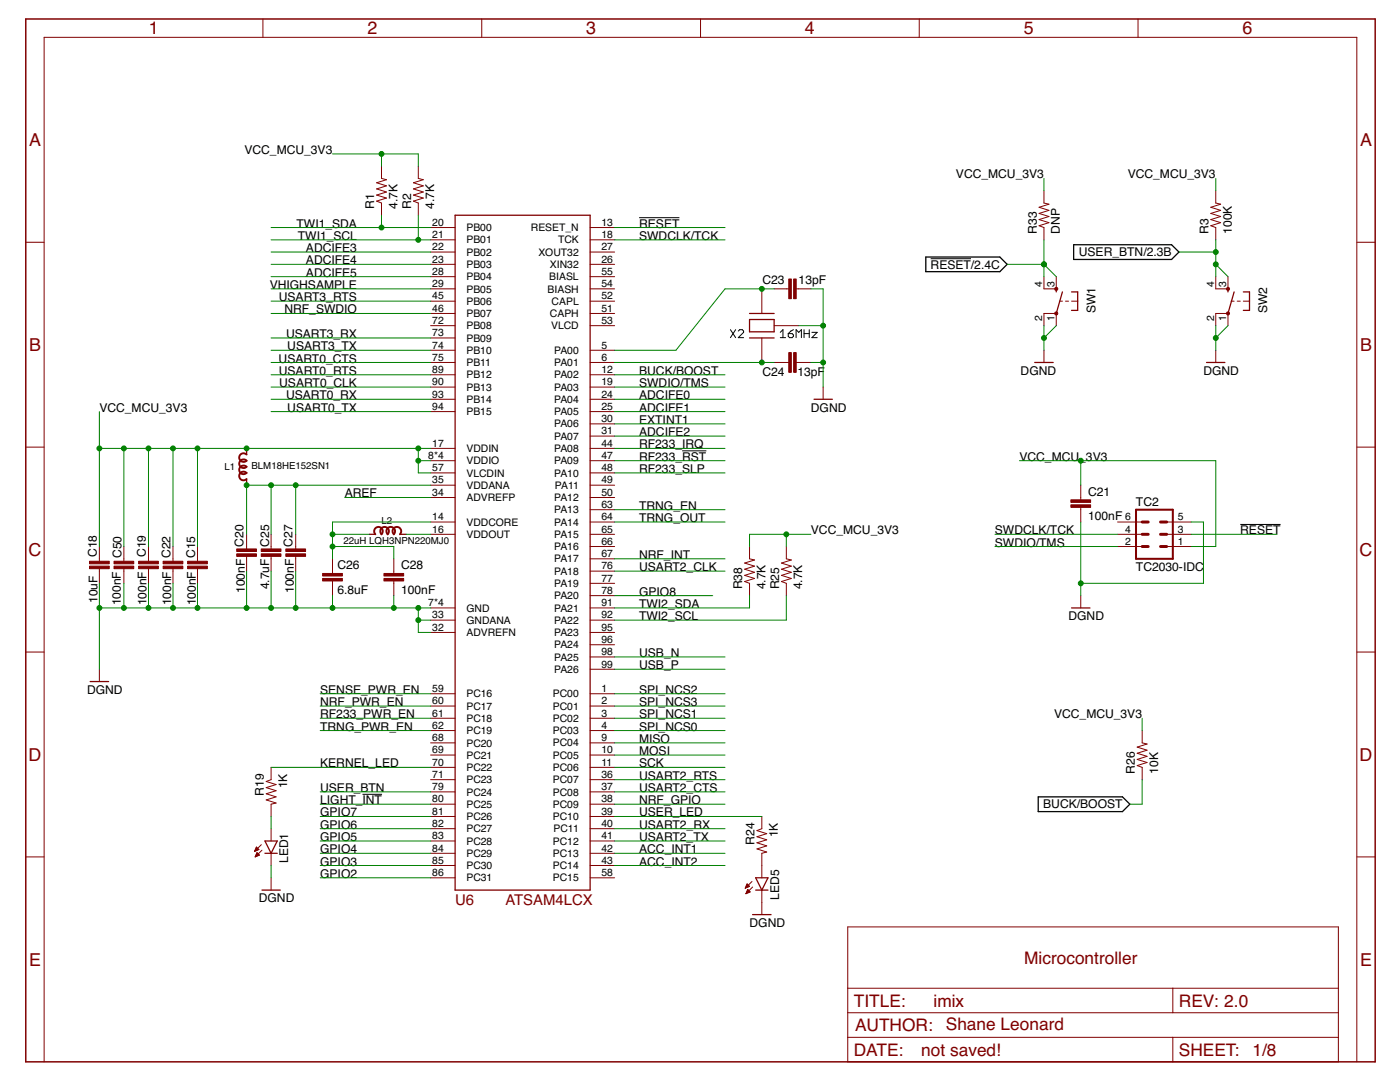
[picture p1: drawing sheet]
<svg xmlns="http://www.w3.org/2000/svg" width="279mm" height="216mm" viewBox="0 0 279 216" stroke-linecap="round" stroke-linejoin="round" font-family="sans-serif">
<g fill="none" stroke="#000" stroke-width=".2">
<path d="M127.6 43.4h8M185.7 51.6h8.1M145.8 65.8l1 1.6M146.8 65.8l-1 1.6M147.3 66.1l.3-.3h.5l.3 .3v.2l-1.1 1.1h1.1M155.7 67.4h1.1M155.7 66.3l.6-.5v1.6M157.3 66.6h.8l.2 .2v.3l-.2 .3h-.5l-.3-.3zM158.3 65.8l-1 .8M158.9 67.4v-1.6l.5 .5 .5-.5v1.6M160.5 66.6h1M160.5 65.8v1.6"/>
<path d="M161.5 65.8v1.6M162 66.3h1.1l-1.1 1.1h1.1M136.1 90h4.9M247.5 104.6h8.1M72.3 158.5h3.9"/>
</g>
<path d="M184.8 51.3h14.7l1.5 1.4-1.5 1.5h-14.7zM214.3 48.8h19.5l1.5 1.5-1.5 1.5h-19.5zM207.2 159h16.8l1.5 1.5-1.5 1.4h-16.8z" fill="none" stroke="#000" stroke-width=".25"/>
<path d="M49.2 90.7a.87 .87 0 0 0-1.2 0 .87 .87 0 0 0 0 1.2 .87 .87 0 0 0 1.2 0 .86 .86 0 0 0-1.2 0 .86 .86 0 0 0 0 1.2 .86 .86 0 0 0 1.2 0 .87 .87 0 0 0-1.2 0 .87 .87 0 0 0 0 1.3 .87 .87 0 0 0 1.2 0 .87 .87 0 0 0-1.2 0 .87 .87 0 0 0 0 1.2 .87 .87 0 0 0 1.2 0M74.9 106.6a.87 .87 0 0 1 0-1.2 .87 .87 0 0 1 1.2 0 .87 .87 0 0 1 0 1.2 .87 .87 0 0 1 0-1.2 .87 .87 0 0 1 1.3 0 .87 .87 0 0 1 0 1.2 .87 .87 0 0 1 0-1.2 .87 .87 0 0 1 1.2 0 .87 .87 0 0 1 0 1.2 .87 .87 0 0 1 0-1.2 .87 .87 0 0 1 1.2 0 .87 .87 0 0 1 0 1.2" fill="none" stroke="#800000" stroke-width=".38"/>
<g fill="none" stroke="#800000" stroke-width=".25">
<path d="M90.8 42.9h27v134.7h-27zM210.8 57.6v.7M212 58.3l-1.2 4.2M213.8 58.3h1.3v3.6h-1.3M245.1 57.6v.7M246.3 58.3l-1.2 4.2M248.1 58.3h1.3v3.6h-1.3M149.6 67.4h4.9M149.6 63.8h4.9v2.4h-4.9zM149.6 62.5h4.9M162.5 79.7h3.6M206.5 72.3h3.7"/>
<path d="M240.8 72.3h3.7M49.2 89.5v1.2M49.2 95.6v1.2M73.7 106.6h1.2M79.8 106.6h1.2M18 136h3.7M213.8 121.3h3.7M52.3 177.6h3.6M52.9 167.8h2.4l-1.2 2.5zM52.9 170.3h2.4M150.8 175.2h2.5l-1.3 2.4zM150.8 177.6h2.5"/>
<path d="M150.2 182.5h3.7"/>
</g>
<g fill="#800000" stroke="#800000" stroke-width=".2">
<path d="M37.4 112h4v.5h-4z"/>
<path d="M37.4 113h4v.5h-4z"/>
<path d="M47.2 110.5h4v.5h-4z"/>
<path d="M47.2 109.5h4v.5h-4z"/>
<path d="M17.9 112h3.9v.5h-3.9z"/>
<path d="M17.9 113h3.9v.5h-3.9z"/>
<path d="M76.6 115.4h4v.5h-4z"/>
<path d="M76.6 114.4h4v.5h-4z"/>
<path d="M64.4 115.4h3.9v.5h-3.9z"/>
<path d="M64.4 114.4h3.9v.5h-3.9z"/>
<path d="M52.1 110.5h4v.5h-4z"/>
<path d="M52.1 109.5h4v.5h-4z"/>
<path d="M57 110.5h4v.5h-4z"/>
<path d="M57 109.5h4v.5h-4z"/>
<path d="M158.4 55.7h.5v3.9h-.5z"/>
<path d="M157.4 55.7h.5v3.9h-.5z"/>
<path d="M158.4 70.4h.5v3.9h-.5z"/>
<path d="M157.4 70.4h.5v3.9h-.5z"/>
<path d="M32.6 112h3.9v.5h-3.9z"/>
<path d="M32.6 113h3.9v.5h-3.9z"/>
<path d="M27.7 112h3.9v.5h-3.9z"/>
<path d="M27.7 113h3.9v.5h-3.9z"/>
<path d="M22.8 112h3.9v.5h-3.9z"/>
<path d="M22.8 113h3.9v.5h-3.9z"/>
<path d="M213.7 100.7h4v.5h-4z"/>
<path d="M213.7 99.7h4v.5h-4z"/>
</g>
<g fill="none" stroke="#800000" stroke-width=".2">
<path d="M52.5 3.8v3.7M96.1 3.8v3.7M139.8 3.8v3.7M183.5 3.8v3.7M227.1 3.8v3.7M76.1 33.2v2.4l1 .3-1.9 .6 1.9 .6-1.9 .6 1.9 .6-1.9 .6 1.9 .6-1.9 .6 .9 .4v2.4M83.5 33.2v2.4l1 .3-2 .6 2 .6-2 .6 2 .6-2 .6 2 .6-2 .6 1 .4v2.4M208.3 38.1v2.4l1 .2-1.9 .7 1.9 .6-1.9 .6 1.9 .6-1.9 .6 1.9 .6-1.9 .6 .9 .4v2.5M242.6 38.1v2.4l1 .2-2 .7 2 .6-2 .6 2 .6-2 .6 2 .6-2 .6 1 .4v2.5M5.1 48.3h3.7M85.9 57.6h4.9M85.9 55.2h4.9"/>
<path d="M85.9 45.4h4.9M85.9 47.9h4.9M85.9 50.3h4.9M85.9 52.7h4.9M117.8 57.6h4.9M117.8 55.2h4.9M117.8 45.4h4.9M117.8 47.9h4.9M117.8 50.3h4.9M117.8 52.7h4.9M152 57.6v4.9M154.5 57.6h2.9"/>
<path d="M158.9 57.6h2.9M208.3 55.2v2.4h2.5v-2.4M242.6 55.2v2.4h2.5v-2.4M270.8 48.3h3.6M85.9 72.3h4.9M85.9 60.1h4.9M85.9 62.5h4.9M85.9 65h4.9M85.9 69.9h4.9M85.9 74.8h4.9M85.9 77.2h4.9M85.9 79.7h4.9"/>
<path d="M85.9 67.4h4.9M117.8 72.3h4.9M117.8 60.1h4.9M117.8 62.5h4.9M117.8 65h4.9M117.8 69.9h4.9M117.8 74.8h4.9M117.8 77.2h4.9M117.8 79.7h4.9M152 67.4v4.9M154.5 72.3h2.9M154.5 65h4.9"/>
<path d="M158.9 72.3h2.9M164.3 77.2v2.5M208.3 65v-2.5h2.5v2.5M208.3 69.9v2.4M211.4 60.1h.6M212.6 60.1h.7M213.8 60.1h1.3M242.6 65v-2.5h2.5v2.5M242.6 69.9v2.4M245.7 60.1h.6M246.9 60.1h.6M248.1 60.1h1.3"/>
<path d="M5.1 89.2h3.7M85.9 99.3h4.9M85.9 82.1h4.9M85.9 89.5h4.9M85.9 91.9h4.9M85.9 94.4h4.9M85.9 96.8h4.9M117.8 99.3h4.9M117.8 82.1h4.9M117.8 84.6h4.9M117.8 87h4.9M117.8 89.5h4.9"/>
<path d="M117.8 91.9h4.9M117.8 94.4h4.9M117.8 96.8h4.9M215.7 96.8v3M270.8 89.2h3.6M19.8 109.1v2.9M19.8 113.5v2.9M24.7 109.1v2.9M24.7 113.5v2.9M29.6 109.1v2.9M29.6 113.5v2.9M34.5 109.1v2.9"/>
<path d="M34.5 113.5v2.9M39.4 109.1v2.9M39.4 113.5v2.9M49.2 106.6v2.9M49.2 111v3M54.1 106.6v2.9M54.1 111v3M59 106.6v2.9M59 111v3M66.4 111.5v2.9M66.4 115.9v3M78.6 111.5v2.9"/>
<path d="M78.6 115.9v3M85.9 104.2h4.9M85.9 106.6h4.9M117.8 101.7h4.9M117.8 104.2h4.9M117.8 106.6h4.9M117.8 109.1h4.9M117.8 111.5h4.9M117.8 114h4.9M117.8 116.4h4.9M117.8 118.9h4.9M149.6 109.1v2.4l1 .2-2 .7 2 .6-2 .6 2 .6-2 .6 2 .6-2 .6 1 .4v2.5"/>
<path d="M156.9 109.1v2.4l1 .2-1.9 .7 1.9 .6-1.9 .6 1.9 .6-1.9 .6 1.9 .6-1.9 .6 .9 .4v2.5M215.7 101.2v3M215.7 118.9v2.4M223 104.2h4.9M223 106.6h4.9M223 109.1h4.9M232.8 104.2h4.9M232.8 106.6h4.9M232.8 109.1h4.9M5.1 130.1h3.7M19.8 133.5v2.5M85.9 126.2h4.9"/>
<path d="M85.9 121.3h4.9M85.9 123.7h4.9M85.9 138.4h4.9M117.8 126.2h4.9M117.8 121.3h4.9M117.8 123.7h4.9M117.8 128.7h4.9M117.8 131.1h4.9M117.8 133.5h4.9M117.8 138.4h4.9M270.8 130.1h3.6M54.1 153.1v2.5l-1 .3 2 .6-2 .7 2 .6-2 .6 2 .6-2 .6 2 .6-1 .3v2.4"/>
<path d="M85.9 140.9h4.9M85.9 143.3h4.9M85.9 145.8h4.9M85.9 148.2h4.9M85.9 150.7h4.9M85.9 153.1h4.9M85.9 155.6h4.9M85.9 158h4.9M117.8 140.9h4.9M117.8 143.3h4.9M117.8 145.8h4.9M117.8 148.2h4.9"/>
<path d="M117.8 150.7h4.9M117.8 153.1h4.9M117.8 155.6h4.9M117.8 158h4.9M227.9 145.8v2.4l1 .3-2 .6 2 .6-2 .6 2 .6-2 .6 2 .6-2 .7 1 .3v2.5M5.1 171h3.7M50.8 169.8h.1M50.9 169.7h.3M50.9 169.6h.5M51 169.5h.6M51 170.9h.2M51 169.4h.5"/>
<path d="M51 170.8h.4M51.1 169.3h.3M51.1 170.7h.6M51.1 169.2h.2M51.1 170.5h.6M51.2 169h.1M51.2 170.4h.4M51.2 169l-.4 .9M51.2 169l.5 .5-.9 .4M51.2 170.3h.3M51.3 170.2h.1M51.3 170.1l.5 .5-.9 .4z"/>
<path d="M52.2 168.6l-1.4 1.3M52.3 169.7l-1.4 1.3M54.1 165.4v2.4M54.1 170.3v2.4M54.1 175.2v2.4M85.9 160.5h4.9M85.9 162.9h4.9M85.9 165.4h4.9M85.9 167.8h4.9M85.9 170.3h4.9M85.9 172.7h4.9M85.9 175.2h4.9"/>
<path d="M117.8 160.5h4.9M117.8 162.9h4.9M117.8 165.4h4.9M117.8 167.8h4.9M117.8 170.3h4.9M117.8 172.7h4.9M117.8 175.2h4.9M148.7 177.2h.1M148.8 177.1h.2M148.8 177h.5M148.9 176.9h.7M148.9 178.3h.2"/>
<path d="M148.9 176.8h.6M148.9 178.1h.4M149 176.6h.4M149 178h.6M149 176.5h.2M149 177.9h.6M149.1 176.4h.1M149.1 177.8h.4M149.1 177.7h.3M149.2 177.6h.1M149.2 177.5l.5 .5-.8 .3zM149.6 176.9l-.5-.5-.4 .8"/>
<path d="M149.6 176.9l-.9 .3M150.1 175.9l-1.4 1.3M150.2 177l-1.3 1.3M152 162.9v2.5l-.9 .3 1.9 .6-1.9 .7 1.9 .6-1.9 .6 1.9 .6-1.9 .6 1.9 .6-1 .3v4.9M152 177.6v4.9M270.8 171h3.6M169.2 185h97.9v26.9h-97.9zM169.2 197.2h97.9M234.1 197.2v4.9M8.8 211.9v-204.4h262v204.4M169.2 202.1h97.9M169.2 207h97.9"/>
<path d="M234.1 207v4.9"/>
</g>
<g fill="#800000" stroke="#800000" stroke-width=".2">
<path d="M210.6 62.3h.4v.5l-.2 .1-.2-.1z" fill-rule="evenodd"/>
<path d="M244.9 62.3h.4v.5l-.2 .1-.2-.1-.1-.3z" fill-rule="evenodd"/>
<circle cx="210.8" cy="57.6" r=".32"/>
<circle cx="245.1" cy="57.6" r=".32"/>
</g>
<path d="M226.7 101.7h7.4v9.8h-7.4z" fill="none" stroke="#800000" stroke-width=".4"/>
<path d="M227.9 104.2h1.3M227.9 106.6h1.3M227.9 109.1h1.3M231.6 104.2h1.2M231.6 106.6h1.2M231.6 109.1h1.2" fill="none" stroke="#800000" stroke-width=".59"/>
<path d="M5.1 3.8h269.3v208.1h-269.3z" fill="none" stroke="#800000" stroke-width=".3"/>
<g fill="none" stroke="#008000" stroke-width=".2">
<path d="M66.4 30.7h17.1v2.5M76.1 30.7v2.5M208.3 35.6v2.5M242.6 35.6v2.5M54.1 57.6h31.8M54.1 47.9h31.8M54.1 45.4h31.8M54.1 52.7h31.8M54.1 50.3h31.8M54.1 55.2h31.8M76.1 42.9v2.5M83.5 42.9v5"/>
<path d="M122.7 47.9h22M122.7 45.4h22M154.5 57.6h-9.8l-9.8 12.3h-12.2M161.8 57.6h2.5v19.6M201 52.7h7.3l2.5 2.5M208.3 47.9v7.3M235.3 50.3h7.3M242.6 47.9v7.3M242.6 52.7l2.5 2.5M54.1 72.3h31.8M54.1 77.2h31.8M54.1 79.7h31.8"/>
<path d="M54.1 69.9h31.8M54.1 60.1h31.8M54.1 74.8h31.8M54.1 67.4h31.8M54.1 62.5h31.8M122.7 72.3h31.8M122.7 77.2h22M122.7 79.7h22M122.7 74.8h22M159.4 65h4.9M161.8 72.3h2.5M208.3 65v4.9"/>
<path d="M210.8 65l-2.5 2.4M242.6 65v4.9M245.1 65l-2.5 2.4M19.8 89.5h66.1M19.8 82.1v27M24.7 89.5v19.6M29.6 89.5v19.6M34.5 89.5v19.6M39.4 89.5v19.6M54.1 96.8v9.8M54.1 82.1h31.8M59 96.8v9.8"/>
<path d="M68.8 99.3h17.1M83.5 89.5v4.9h2.4M83.5 91.9h2.4M85.9 96.8h-36.7v9.8M122.7 89.5h22M122.7 82.1h22M122.7 94.4h22M122.7 91.9h22M122.7 87h22M122.7 84.6h22M203.5 91.9h39.1v17.2h-4.9M215.7 91.9v4.9"/>
<path d="M19.8 116.4v17.1M24.7 116.4v4.9M29.6 116.4v4.9M34.5 116.4v4.9M39.4 116.4v4.9M49.2 114v7.3M54.1 114v7.3M59 114v7.3M66.4 106.6h7.3M66.4 118.9v2.4M66.4 109.1h12.2v2.4M78.6 118.9v2.4"/>
<path d="M81 106.6h4.9M85.9 104.2h-19.5v7.3M122.7 114h22M122.7 104.2h22M122.7 111.5h22M122.7 101.7h22M122.7 118.9h19.5M149.6 118.9v2.4h-26.9M156.9 118.9v4.8h-34.2M156.9 106.6v2.5M161.8 106.6h-12.2v2.5M198.6 106.6h24.4"/>
<path d="M198.6 109.1h24.4M215.7 104.2v14.7M237.7 106.6h17.2M237.7 104.2h2.5v12.2h-24.5M19.8 121.3h66.1M63.9 138.4h22M83.5 121.3v4.9h2.4M83.5 123.7h2.4M122.7 138.4h22M122.7 131.1h22M122.7 133.5h22M54.1 153.1h31.8"/>
<path d="M63.9 158h22M63.9 143.3h22M63.9 140.9h22M63.9 145.8h22M122.7 153.1h22M122.7 148.2h22M122.7 150.7h22M122.7 158h22M122.7 143.3h22M122.7 140.9h22M122.7 155.6h22M122.7 145.8h22"/>
<path d="M227.9 143.3v2.5M227.9 155.6v4.9h-2.4M54.1 162.9v2.5M54.1 172.7v2.5M63.9 165.4h22M63.9 160.5h22M63.9 162.9h22M63.9 167.8h22M63.9 170.3h22M63.9 172.7h22M63.9 175.2h22M122.7 165.4h22"/>
<path d="M122.7 160.5h22M122.7 162.9h29.3M122.7 167.8h22M122.7 170.3h22M122.7 172.7h22"/>
</g>
<g fill="#008000" stroke="#008000" stroke-width=".2">
<circle cx="54.1" cy="96.8" r=".49"/>
<circle cx="59" cy="96.8" r=".49"/>
<circle cx="49.2" cy="96.8" r=".49"/>
<circle cx="66.4" cy="106.6" r=".49"/>
<circle cx="66.4" cy="109.1" r=".49"/>
<circle cx="208.3" cy="67.4" r=".49"/>
<circle cx="164.3" cy="72.3" r=".49"/>
<circle cx="164.3" cy="65" r=".49"/>
<circle cx="215.7" cy="116.4" r=".49"/>
<circle cx="242.6" cy="67.4" r=".49"/>
<circle cx="66.4" cy="121.3" r=".49"/>
<circle cx="78.6" cy="121.3" r=".49"/>
<circle cx="54.1" cy="121.3" r=".49"/>
<circle cx="59" cy="121.3" r=".49"/>
<circle cx="83.5" cy="121.3" r=".49"/>
<circle cx="49.2" cy="121.3" r=".49"/>
<circle cx="19.8" cy="121.3" r=".49"/>
<circle cx="24.7" cy="121.3" r=".49"/>
<circle cx="29.6" cy="121.3" r=".49"/>
<circle cx="34.5" cy="121.3" r=".49"/>
<circle cx="39.4" cy="121.3" r=".49"/>
<circle cx="83.5" cy="123.7" r=".49"/>
<circle cx="208.3" cy="52.7" r=".49"/>
<circle cx="152" cy="72.3" r=".49"/>
<circle cx="152" cy="57.6" r=".49"/>
<circle cx="242.6" cy="52.7" r=".49"/>
<circle cx="242.6" cy="50.3" r=".49"/>
<circle cx="83.5" cy="89.5" r=".49"/>
<circle cx="83.5" cy="91.9" r=".49"/>
<circle cx="49.2" cy="89.5" r=".49"/>
<circle cx="19.8" cy="89.5" r=".49"/>
<circle cx="24.7" cy="89.5" r=".49"/>
<circle cx="29.6" cy="89.5" r=".49"/>
<circle cx="34.5" cy="89.5" r=".49"/>
<circle cx="39.4" cy="89.5" r=".49"/>
<circle cx="215.7" cy="91.9" r=".49"/>
<circle cx="76.1" cy="30.7" r=".49"/>
<circle cx="156.9" cy="106.6" r=".49"/>
<circle cx="76.1" cy="45.4" r=".49"/>
<circle cx="83.5" cy="47.9" r=".49"/>
</g>
<g font-size="3.6" fill="#800000">
<text x="29.7" y="6.9">1</text>
<text x="73.3" y="6.9">2</text>
<text x="117" y="6.9">3</text>
<text x="160.7" y="6.9">4</text>
<text x="204.3" y="6.9">5</text>
<text x="248" y="6.9">6</text>
<text x="5.8" y="29.1">A</text>
<text x="271.4" y="29.1">A</text>
<text x="5.8" y="70">B</text>
<text x="271.4" y="70">B</text>
<text x="5.7" y="110.9">C</text>
<text x="271.3" y="110.9">C</text>
<text x="5.7" y="151.8">D</text>
<text x="271.3" y="151.8">D</text>
<text x="5.8" y="192.7">E</text>
<text x="271.4" y="192.7">E</text>
</g>
<g font-size="3.5" fill="#800000">
<text x="204.4" y="192.3">Microcontroller</text>
<text x="170.4" y="200.9">TITLE:</text>
<text x="186.3" y="200.9">imix</text>
<text x="235.3" y="200.9">REV: 2.0</text>
<text x="170.6" y="205.8">AUTHOR:</text>
<text x="188.8" y="205.5">Shane Leonard</text>
<text x="170.4" y="210.7">DATE:</text>
<text x="183.9" y="210.7">not saved!</text>
<text x="235.3" y="210.7">SHEET:</text>
<text x="250" y="210.7">1/8</text>
</g>
<g font-size="3" fill="#800000">
<text x="90.8" y="180.5">U6</text>
<text x="100.9" y="180.5">ATSAM4LCX</text>
</g>
<g font-size="2.4">
<text x="48.8" y="30.7">VCC_MCU_3V3</text>
<text x="190.8" y="35.6">VCC_MCU_3V3</text>
<text x="225.1" y="35.6">VCC_MCU_3V3</text>
<text x="74.7" y="41.7" transform="rotate(-90 74.7 41.7)">R1</text>
<text x="79.3" y="41.7" transform="rotate(-90 79.3 41.7)">4.7K</text>
<text x="82" y="41.7" transform="rotate(-90 82 41.7)">R2</text>
<text x="86.7" y="41.7" transform="rotate(-90 86.7 41.7)">4.7K</text>
<text x="59.2" y="45.4">TWI1_SDA</text>
<text x="59.5" y="47.9">TWI1_SCL</text>
<text x="127.6" y="47.9">SWDCLK/TCK</text>
<text x="127.6" y="45.4">RESET</text>
<text x="206.9" y="46.6" transform="rotate(-90 206.9 46.6)">R33</text>
<text x="211.5" y="46.6" transform="rotate(-90 211.5 46.6)">DNP</text>
<text x="241.2" y="46.6" transform="rotate(-90 241.2 46.6)">R3</text>
<text x="245.8" y="46.6" transform="rotate(-90 245.8 46.6)">100K</text>
<text x="61.1" y="50.3">ADCIFE3</text>
<text x="61.1" y="52.7">ADCIFE4</text>
<text x="185.7" y="53.6">RESET/2.4C</text>
<text x="215.3" y="51.2">USER_BTN/2.3B</text>
<text x="53.8" y="57.6">VHIGHSAMPLE</text>
<text x="61.1" y="55.2">ADCIFE5</text>
<text x="152.1" y="56.7">C23</text>
<text x="159.4" y="56.7">13pF</text>
<text x="55.6" y="60.1">USART3_RTS</text>
<text x="56.8" y="62.5">NRF_SWDIO</text>
<text x="218.6" y="62.5" transform="rotate(-90 218.6 62.5)">SW1</text>
<text x="252.9" y="62.5" transform="rotate(-90 252.9 62.5)">SW2</text>
<text x="57.1" y="67.4">USART3_RX</text>
<text x="57.3" y="69.9">USART3_TX</text>
<text x="55.6" y="72.3">USART0_CTS</text>
<text x="55.6" y="74.8">USART0_RTS</text>
<text x="55.7" y="77.2">USART0_CLK</text>
<text x="127.6" y="77.2">SWDIO/TMS</text>
<text x="127.6" y="74.8">BUCK/BOOST</text>
<text x="152.1" y="75">C24</text>
<text x="159.1" y="75">13pF</text>
<text x="203.7" y="74.8">DGND</text>
<text x="240.2" y="74.8">DGND</text>
<text x="19.8" y="82.1">VCC_MCU_3V3</text>
<text x="57.1" y="79.7">USART0_RX</text>
<text x="57.3" y="82.1">USART0_TX</text>
<text x="127.6" y="82.1">ADCIFE1</text>
<text x="127.6" y="79.7">ADCIFE0</text>
<text x="161.8" y="82.1">DGND</text>
<text x="127.6" y="89.5">RF233_IRQ</text>
<text x="127.6" y="87">ADCIFE2</text>
<text x="127.6" y="84.6">EXTINT1</text>
<text x="127.6" y="91.9">RF233_RST</text>
<text x="127.6" y="94.4">RF233_SLP</text>
<text x="203.5" y="91.9">VCC_MCU_3V3</text>
<text x="68.8" y="99.3">AREF</text>
<text x="127.6" y="101.7">TRNG_EN</text>
<text x="217.2" y="98.9">C21</text>
<text x="226.7" y="101">TC2</text>
<text x="127.6" y="104.2">TRNG_OUT</text>
<text x="161.8" y="106.6">VCC_MCU_3V3</text>
<text x="198.6" y="106.6">SWDCLK/TCK</text>
<text x="217.2" y="103.8">100nF</text>
<text x="247.5" y="106.6">RESET</text>
<text x="19.3" y="111.1" transform="rotate(-90 19.3 111.1)">C18</text>
<text x="24.2" y="111.4" transform="rotate(-90 24.2 111.4)">C50</text>
<text x="29.1" y="111.1" transform="rotate(-90 29.1 111.1)">C19</text>
<text x="34" y="111.4" transform="rotate(-90 34 111.4)">C22</text>
<text x="38.9" y="111.4" transform="rotate(-90 38.9 111.4)">C15</text>
<text x="48.6" y="109.1" transform="rotate(-90 48.6 109.1)">C20</text>
<text x="53.7" y="109.1" transform="rotate(-90 53.7 109.1)">C25</text>
<text x="58.4" y="109.1" transform="rotate(-90 58.4 109.1)">C27</text>
<text x="67.3" y="113.6">C26</text>
<text x="80.1" y="113.6">C28</text>
<text x="127.6" y="114">USART2_CLK</text>
<text x="127.6" y="111.5">NRF_INT</text>
<text x="198.6" y="109.1">SWDIO/TMS</text>
<text x="226.7" y="114">TC2030-IDC</text>
<text x="48.8" y="118.4" transform="rotate(-90 48.8 118.4)">100nF</text>
<text x="53.7" y="117.6" transform="rotate(-90 53.7 117.6)">4.7uF</text>
<text x="58.6" y="118.4" transform="rotate(-90 58.6 118.4)">100nF</text>
<text x="67.3" y="118.5">6.8uF</text>
<text x="80.1" y="118.5">100nF</text>
<text x="127.6" y="118.8">GPIO8</text>
<text x="148.1" y="117.6" transform="rotate(-90 148.1 117.6)">R38</text>
<text x="152.8" y="117.6" transform="rotate(-90 152.8 117.6)">4.7K</text>
<text x="155.5" y="117.6" transform="rotate(-90 155.5 117.6)">R25</text>
<text x="160.1" y="117.6" transform="rotate(-90 160.1 117.6)">4.7K</text>
<text x="19.5" y="120.3" transform="rotate(-90 19.5 120.3)">10uF</text>
<text x="24.1" y="120.8" transform="rotate(-90 24.1 120.8)">100nF</text>
<text x="29.3" y="120.8" transform="rotate(-90 29.3 120.8)">100nF</text>
<text x="34.2" y="120.8" transform="rotate(-90 34.2 120.8)">100nF</text>
<text x="39.1" y="120.8" transform="rotate(-90 39.1 120.8)">100nF</text>
<text x="127.6" y="121.3">TWI2_SDA</text>
<text x="127.6" y="123.7">TWI2_SCL</text>
<text x="213.2" y="123.7">DGND</text>
<text x="127.6" y="131.1">USB_N</text>
<text x="127.6" y="133.5">USB_P</text>
<text x="17.4" y="138.4">DGND</text>
<text x="63.9" y="140.9">NRF_PWR_EN</text>
<text x="63.9" y="143.3">RF233_PWR_EN</text>
<text x="63.9" y="138.4">SENSE_PWR_EN</text>
<text x="127.6" y="143.3">SPI_NCS1</text>
<text x="127.6" y="138.4">SPI_NCS2</text>
<text x="127.6" y="140.9">SPI_NCS3</text>
<text x="210.4" y="143.3">VCC_MCU_3V3</text>
<text x="63.9" y="145.8">TRNG_PWR_EN</text>
<text x="127.6" y="148.2">MISO</text>
<text x="127.6" y="145.8">SPI_NCS0</text>
<text x="63.9" y="153.1">KERNEL_LED</text>
<text x="127.6" y="153.1">SCK</text>
<text x="127.6" y="150.7">MOSI</text>
<text x="127.6" y="155.6">USART2_RTS</text>
<text x="226.5" y="154.3" transform="rotate(-90 226.5 154.3)">R26</text>
<text x="231.1" y="154.3" transform="rotate(-90 231.1 154.3)">10K</text>
<text x="52.7" y="158.8" transform="rotate(-90 52.7 158.8)">R19</text>
<text x="57.3" y="157.3" transform="rotate(-90 57.3 157.3)">1K</text>
<text x="63.9" y="158">USER_BTN</text>
<text x="63.9" y="160.5">LIGHT_INT</text>
<text x="127.6" y="158">USART2_CTS</text>
<text x="127.6" y="160.5">NRF_GPIO</text>
<text x="208.2" y="161.3">BUCK/BOOST</text>
<text x="63.9" y="167.8">GPIO5</text>
<text x="63.9" y="165.4">GPIO6</text>
<text x="63.9" y="162.9">GPIO7</text>
<text x="127.6" y="165.4">USART2_RX</text>
<text x="127.6" y="162.9">USER_LED</text>
<text x="127.6" y="167.8">USART2_TX</text>
<text x="155.2" y="167.1" transform="rotate(-90 155.2 167.1)">1K</text>
<text x="57.5" y="172.2" transform="rotate(-90 57.5 172.2)">LED1</text>
<text x="63.9" y="170.3">GPIO4</text>
<text x="63.9" y="172.7">GPIO3</text>
<text x="127.6" y="170.3">ACC_INT1</text>
<text x="127.6" y="172.7">ACC_INT2</text>
<text x="150.6" y="168.6" transform="rotate(-90 150.6 168.6)">R24</text>
<text x="63.9" y="175.2">GPIO2</text>
<text x="155.5" y="179.6" transform="rotate(-90 155.5 179.6)">LED5</text>
<text x="51.7" y="180.1">DGND</text>
<text x="149.6" y="184.9">DGND</text>
</g>
<g font-size="2.1">
<text x="86.3" y="45.1">20</text>
<text x="86.3" y="47.5">21</text>
<text x="93.1" y="46.1">PB00</text>
<text x="105.9" y="46.1">RESET_N</text>
<text x="120" y="45.1">13</text>
<text x="120" y="47.5">18</text>
<text x="86.3" y="50">22</text>
<text x="86.3" y="52.4">23</text>
<text x="93.1" y="48.6">PB01</text>
<text x="93.1" y="51">PB02</text>
<text x="93.1" y="53.5">PB03</text>
<text x="107.4" y="51">XOUT32</text>
<text x="109.8" y="53.5">XIN32</text>
<text x="111.4" y="48.6">TCK</text>
<text x="120" y="52.4">26</text>
<text x="120" y="50">27</text>
<text x="86.3" y="54.9">28</text>
<text x="86.3" y="57.3">29</text>
<text x="86.3" y="59.7">45</text>
<text x="93.1" y="55.9">PB04</text>
<text x="93.1" y="58.4">PB05</text>
<text x="109.3" y="58.4">BIASH</text>
<text x="109.6" y="55.9">BIASL</text>
<text x="120" y="57.3">54</text>
<text x="120" y="54.9">55</text>
<text x="120" y="59.7">52</text>
<text x="208" y="57.3" transform="rotate(-90 208 57.3)">4</text>
<text x="210.5" y="57.3" transform="rotate(-90 210.5 57.3)">3</text>
<text x="242.3" y="57.3" transform="rotate(-90 242.3 57.3)">4</text>
<text x="244.7" y="57.3" transform="rotate(-90 244.7 57.3)">3</text>
<text x="86.3" y="62.2">46</text>
<text x="86.3" y="64.6">72</text>
<text x="93.1" y="60.8">PB06</text>
<text x="93.1" y="63.3">PB07</text>
<text x="93.1" y="65.7">PB08</text>
<text x="109.8" y="63.3">CAPH</text>
<text x="110" y="65.7">VLCD</text>
<text x="110.1" y="60.8">CAPL</text>
<text x="120" y="62.2">51</text>
<text x="120" y="64.6">53</text>
<text x="208" y="64" transform="rotate(-90 208 64)">2</text>
<text x="210.5" y="64" transform="rotate(-90 210.5 64)">1</text>
<text x="242.3" y="64" transform="rotate(-90 242.3 64)">2</text>
<text x="244.7" y="64" transform="rotate(-90 244.7 64)">1</text>
<text x="86.3" y="67.1">73</text>
<text x="86.3" y="69.5">74</text>
<text x="86.3" y="72">75</text>
<text x="93.1" y="68.2">PB09</text>
<text x="93.1" y="70.6">PB10</text>
<text x="110.6" y="70.6">PA00</text>
<text x="120" y="69.5">5</text>
<text x="120" y="72">6</text>
<text x="86.3" y="74.4">89</text>
<text x="86.3" y="76.9">90</text>
<text x="93.1" y="73.1">PB11</text>
<text x="93.1" y="75.5">PB12</text>
<text x="93.1" y="78">PB13</text>
<text x="110.6" y="73.1">PA01</text>
<text x="110.6" y="75.5">PA02</text>
<text x="110.6" y="78">PA03</text>
<text x="120" y="74.4">12</text>
<text x="120" y="76.9">19</text>
<text x="86.3" y="79.3">93</text>
<text x="86.3" y="81.8">94</text>
<text x="93.1" y="80.4">PB14</text>
<text x="93.1" y="82.9">PB15</text>
<text x="110.6" y="80.4">PA04</text>
<text x="110.6" y="82.9">PA05</text>
<text x="120" y="79.3">24</text>
<text x="120" y="81.8">25</text>
<text x="86.3" y="89.1">17</text>
<text x="110.6" y="85.3">PA06</text>
<text x="110.6" y="87.7">PA07</text>
<text x="120" y="84.2">30</text>
<text x="120" y="86.7">31</text>
<text x="120" y="89.1">44</text>
<text x="85.5" y="91.6">8*4</text>
<text x="86.3" y="94">57</text>
<text x="93.1" y="90.2">VDDIN</text>
<text x="93.1" y="92.7">VDDIO</text>
<text x="93.1" y="95.1">VLCDIN</text>
<text x="110.6" y="90.2">PA08</text>
<text x="110.6" y="92.6">PA09</text>
<text x="110.6" y="95.1">PA10</text>
<text x="120" y="91.6">47</text>
<text x="120" y="94">48</text>
<text x="86.3" y="98.9">34</text>
<text x="86.3" y="96.5">35</text>
<text x="93.1" y="100">ADVREFP</text>
<text x="93.1" y="97.5">VDDANA</text>
<text x="110.6" y="100">PA12</text>
<text x="110.7" y="97.5">PA11</text>
<text x="120" y="96.5">49</text>
<text x="120" y="98.9">50</text>
<text x="120" y="101.4">63</text>
<text x="86.3" y="103.8">14</text>
<text x="86.3" y="106.3">16</text>
<text x="93.1" y="104.9">VDDCORE</text>
<text x="93.1" y="107.3">VDDOUT</text>
<text x="110.6" y="102.4">PA13</text>
<text x="110.6" y="104.9">PA14</text>
<text x="110.6" y="107.3">PA15</text>
<text x="120" y="103.8">64</text>
<text x="120" y="106.3">65</text>
<text x="224.5" y="106.3">4</text>
<text x="224.5" y="103.8">6</text>
<text x="235.1" y="106.3">3</text>
<text x="235.1" y="103.8">5</text>
<text x="110.6" y="109.8">PA16</text>
<text x="110.6" y="112.2">PA17</text>
<text x="120" y="108.7">66</text>
<text x="120" y="111.2">67</text>
<text x="120" y="113.6">76</text>
<text x="224.5" y="108.7">2</text>
<text x="235.1" y="108.7">1</text>
<text x="110.6" y="114.7">PA18</text>
<text x="110.6" y="117.1">PA19</text>
<text x="110.6" y="119.6">PA20</text>
<text x="120" y="116.1">77</text>
<text x="120" y="118.5">78</text>
<text x="85.5" y="121">7*4</text>
<text x="86.3" y="125.8">32</text>
<text x="86.3" y="123.4">33</text>
<text x="93.1" y="122">GND</text>
<text x="93.1" y="124.5">GNDANA</text>
<text x="110.6" y="122">PA21</text>
<text x="110.6" y="124.5">PA22</text>
<text x="120" y="121">91</text>
<text x="120" y="123.4">92</text>
<text x="120" y="125.8">95</text>
<text x="93.1" y="126.9">ADVREFN</text>
<text x="110.6" y="126.9">PA23</text>
<text x="110.6" y="129.4">PA24</text>
<text x="110.6" y="131.8">PA25</text>
<text x="120" y="128.3">96</text>
<text x="120" y="130.7">98</text>
<text x="110.6" y="134.3">PA26</text>
<text x="120" y="133.2">99</text>
<text x="86.3" y="138.1">59</text>
<text x="86.3" y="140.5">60</text>
<text x="86.3" y="143">61</text>
<text x="93.1" y="139.2">PC16</text>
<text x="93.1" y="141.6">PC17</text>
<text x="110.3" y="139.2">PC00</text>
<text x="110.3" y="141.6">PC01</text>
<text x="120" y="138.1">1</text>
<text x="120" y="140.5">2</text>
<text x="120" y="143">3</text>
<text x="86.3" y="145.4">62</text>
<text x="86.3" y="147.9">68</text>
<text x="93.1" y="144.1">PC18</text>
<text x="93.1" y="146.5">PC19</text>
<text x="93.1" y="149">PC20</text>
<text x="110.3" y="144.1">PC02</text>
<text x="110.3" y="146.5">PC03</text>
<text x="110.3" y="149">PC04</text>
<text x="120" y="145.4">4</text>
<text x="120" y="147.9">9</text>
<text x="86.3" y="150.3">69</text>
<text x="86.3" y="152.8">70</text>
<text x="86.3" y="155.2">71</text>
<text x="93.1" y="151.4">PC21</text>
<text x="93.1" y="153.9">PC22</text>
<text x="110.3" y="151.4">PC05</text>
<text x="110.3" y="153.8">PC06</text>
<text x="120" y="150.3">10</text>
<text x="120" y="152.8">11</text>
<text x="120" y="155.2">36</text>
<text x="86.3" y="157.7">79</text>
<text x="86.3" y="160.1">80</text>
<text x="93.1" y="156.3">PC23</text>
<text x="93.1" y="158.8">PC24</text>
<text x="93.1" y="161.2">PC25</text>
<text x="110.3" y="156.3">PC07</text>
<text x="110.3" y="158.7">PC08</text>
<text x="110.3" y="161.2">PC09</text>
<text x="120" y="157.7">37</text>
<text x="120" y="160.1">38</text>
<text x="86.3" y="162.6">81</text>
<text x="86.3" y="165">82</text>
<text x="86.3" y="167.5">83</text>
<text x="93.1" y="163.6">PC26</text>
<text x="93.1" y="166.1">PC27</text>
<text x="110.3" y="163.6">PC10</text>
<text x="110.5" y="166.1">PC11</text>
<text x="120" y="162.6">39</text>
<text x="120" y="165">40</text>
<text x="120" y="167.5">41</text>
<text x="86.3" y="169.9">84</text>
<text x="86.3" y="172.4">85</text>
<text x="93.1" y="168.5">PC28</text>
<text x="93.1" y="171">PC29</text>
<text x="93.1" y="173.4">PC30</text>
<text x="110.3" y="168.5">PC12</text>
<text x="110.3" y="171">PC13</text>
<text x="110.3" y="173.4">PC14</text>
<text x="120" y="169.9">42</text>
<text x="120" y="172.4">43</text>
<text x="86.3" y="174.8">86</text>
<text x="93.1" y="175.9">PC31</text>
<text x="110.3" y="175.9">PC15</text>
<text x="120" y="174.8">58</text>
</g>
<g font-size="1.9">
<text x="44.8" y="93.9">L1</text>
<text x="50.2" y="93.6">BLM18HE152SN1</text>
<text x="76.1" y="104.6">L2</text>
<text x="68.6" y="108.6">22uH LQH3NPN220MJ0</text>
</g>
</svg>
